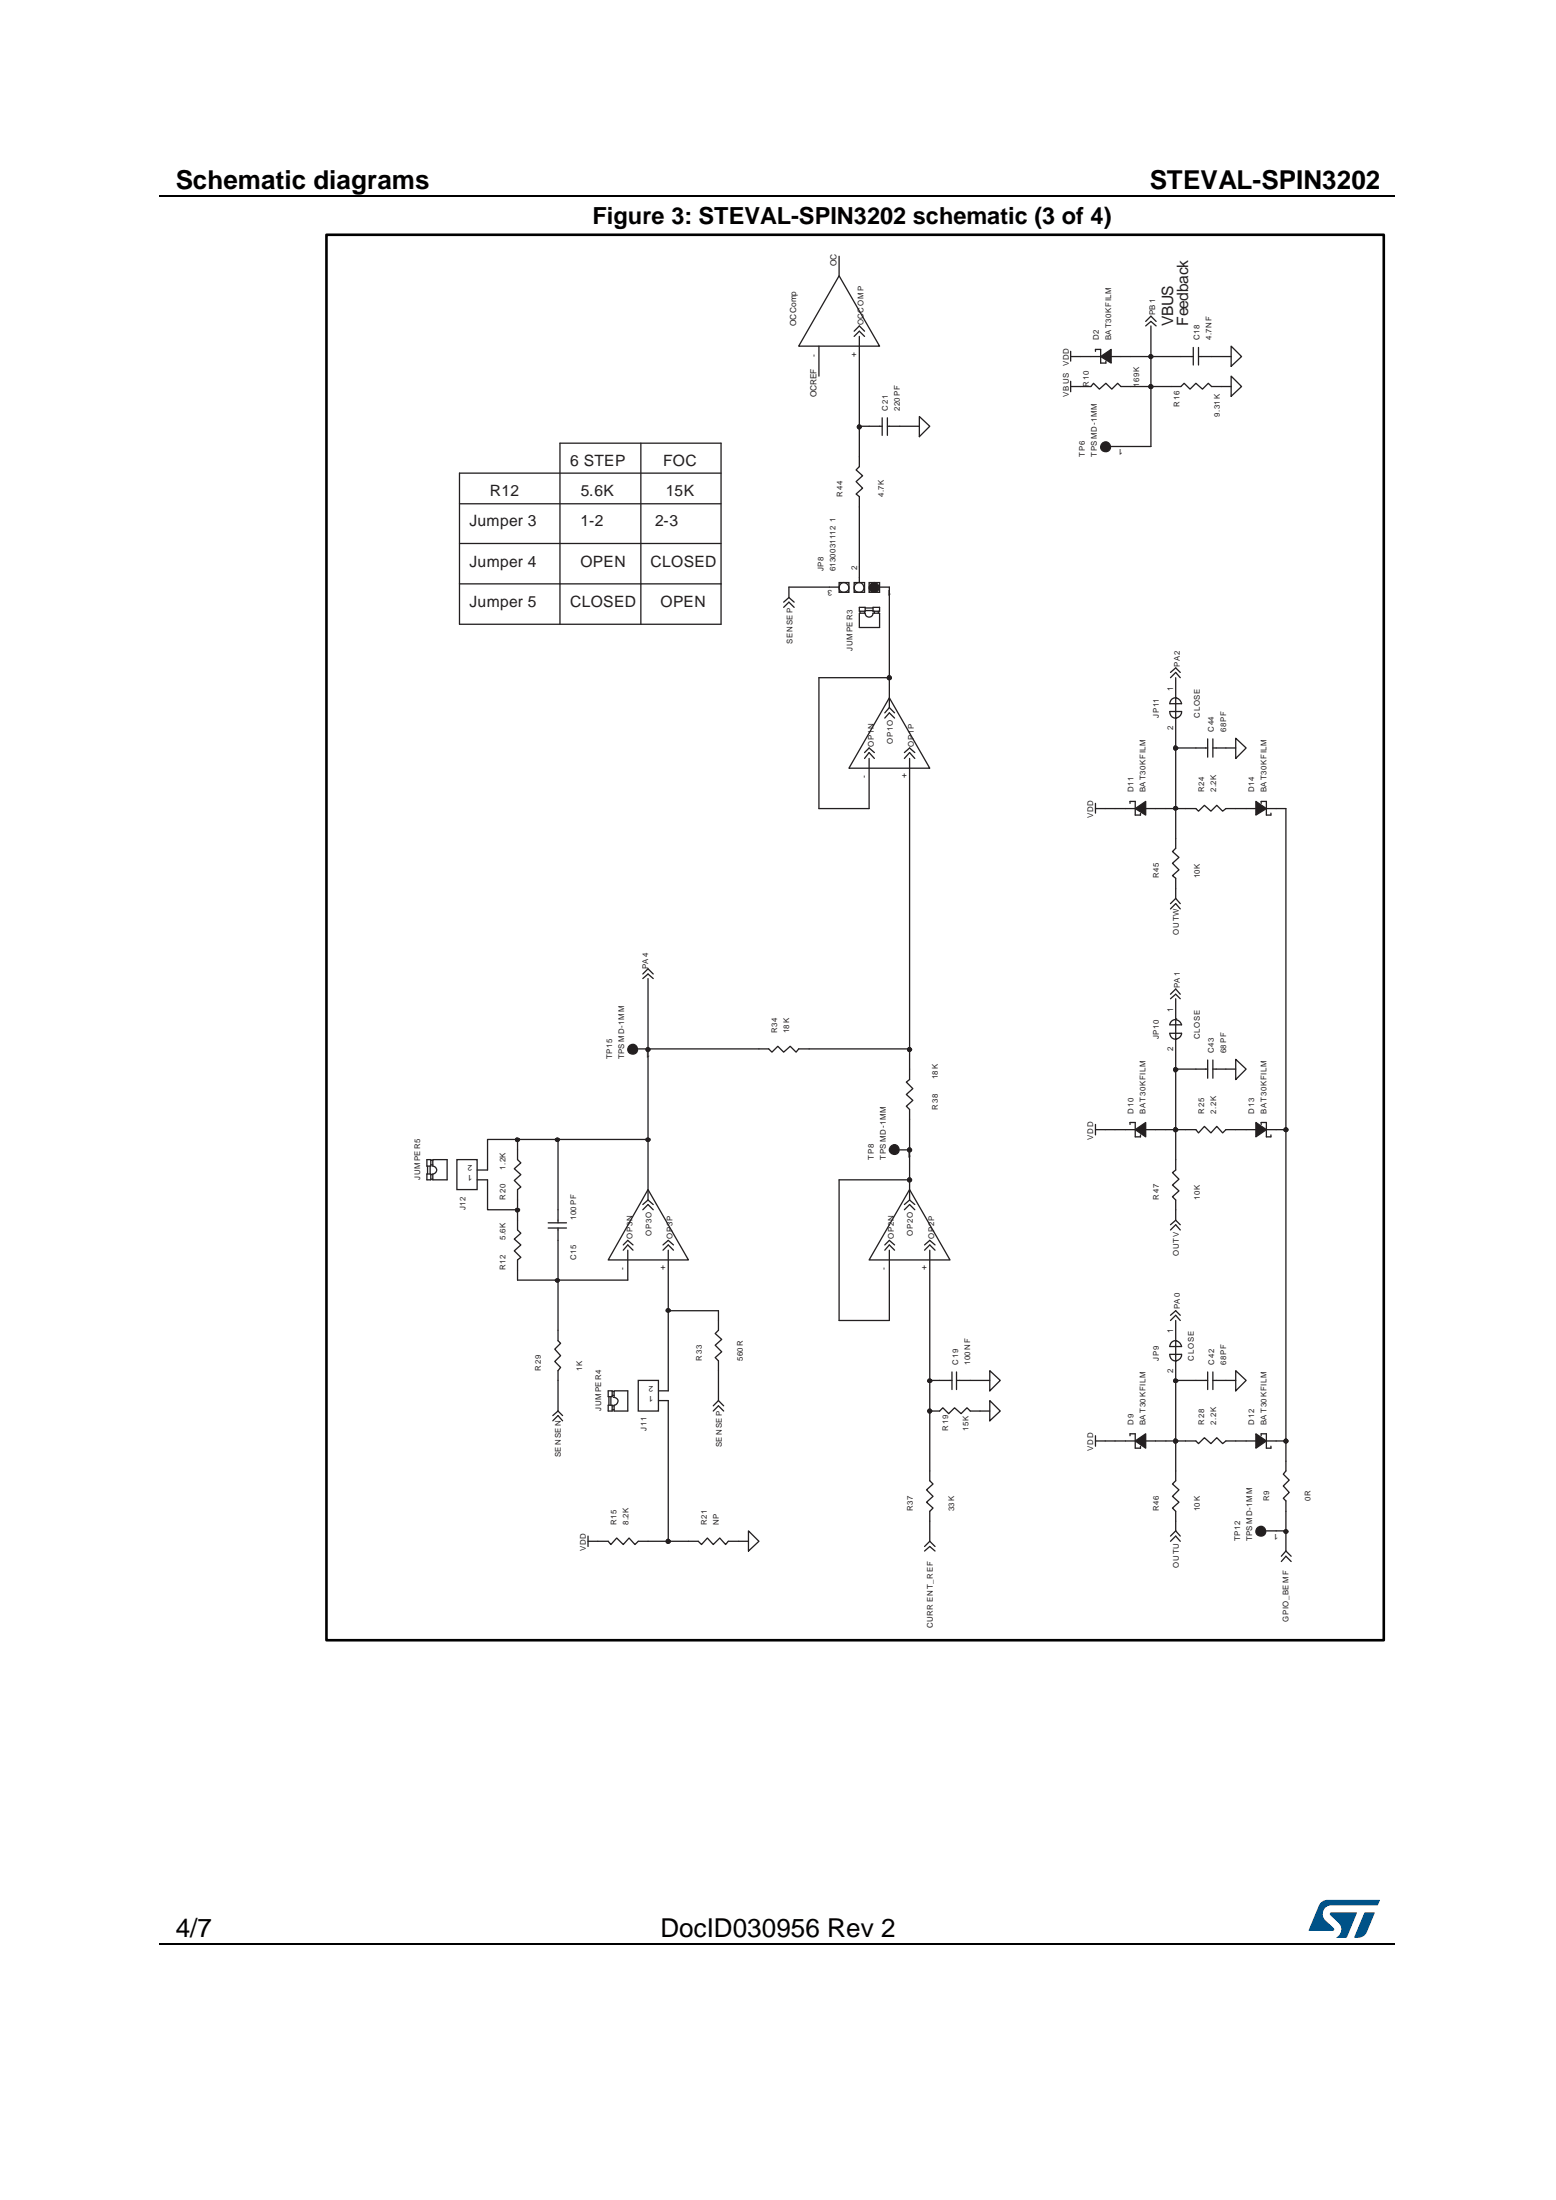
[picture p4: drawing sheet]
<svg xmlns="http://www.w3.org/2000/svg" width="210mm" height="297mm" viewBox="0 0 210 297" stroke-linecap="round" stroke-linejoin="round" font-family="sans-serif">
<path d="M21.5 26.5h166.7M21.5 262.4h166.7" fill="none" stroke="#000" stroke-width=".17"/>
<g fill="#000">
<path d="M104.8 26.4h.2v.1h-.2z" fill-rule="evenodd"/>
<path d="M61.6 262.3h.1v.2h-.1z" fill-rule="evenodd"/>
<path d="M148 262.3h.1v.2h-.1z" fill-rule="evenodd"/>
</g>
<g fill="#005288">
<path d="M178.2 256.9a2.27 2.27 0 0 1 1.9-.4l6.1 .1-.3 .6h-6.1a1.18 1.18 0 0 0-1.2 .8 1.18 1.18 0 0 0 .4 1.3l1 1 .1 .2-.1 .1-3.3 .1z"/>
<path d="M184.2 258.2h1.3v.1l-1 2.5a1.32 1.32 0 0 1-1.7 .7z"/>
<path d="M179.6 258.2h3.5l.1 .1-1.5 3.3h-1.4a1.27 1.27 0 0 0 .2-2.1l-.9-.9-.1-.2z"/>
</g>
<g fill="none" stroke="#231f20" stroke-width=".18">
<path d="M113.3 37.2l5.4 9.5h-10.9zM113.3 34.6v2.6M86.5 59.8v24.5M110.5 46.7v4.1M115.3 44.7l.7-.7 .7 .7M115.3 45.4l.7-.7 .7 .7M124.1 56.2l1.4 1.3-1.4 1.5zM144.5 52.2h1.3M144.5 47.4v1.4M144.5 51.5v1.4M144.5 48.1h1.3M154.6 43.4l.7-.7 .7 .7"/>
<path d="M154.6 44l.7-.6 .7 .6M166.2 50.8l1.4 1.4-1.4 1.3zM166.2 46.7l1.4 1.4-1.4 1.4zM62 68h35.3M62 73.4h35.3M62 78.8h35.3M97.3 63.9h-35.3v20.4h35.3v-24.5h-21.7v24.5M105.8 81.3l.7-.6 .7 .6M105.8 82l.7-.7 .7 .7M119.4 96.2l.6-.7 .7 .7M119.4 96.9l.6-.7 .7 .7M120 94.2l5.5 9.5h-10.9z"/>
<path d="M158 90.8l.7-.6 .6 .6M158 91.5l.7-.7 .6 .7M158.7 94.2v2.7M166.8 99.7l1.4 1.3-1.4 1.4zM116.7 101.6l.6-.6 .7 .6M116.7 102.4l.6-.8 .7 .8M122.1 101.6l.7-.6 .7 .6M122.1 102.4l.7-.8 .7 .8M147.9 108.5v1.3M147.9 109.2h1.3M86.8 131.5l.7-.7 .7 .7M86.8 132.1l.7-.6 .7 .6"/>
<path d="M158 134.2l.7-.7 .6 .7M158 134.8l.7-.6 .6 .6M158 122l.7-.7 .6 .7M158 122.7l.7-.7 .6 .7M158.7 137.6v2.7M147.9 151.8v1.4M147.9 152.5h1.3M166.8 143l1.4 1.3-1.4 1.4zM84.1 168.1l.6-.6 .7 .6M84.1 168.8l.6-.7 .7 .7M86.8 162.6l.7-.6 .7 .6M86.8 163.3l.7-.7 .7 .7"/>
<path d="M87.5 160.6l5.4 9.5h-10.8zM89.5 168.1l.7-.6 .7 .6M89.5 168.8l.7-.7 .7 .7M119.4 168.1l.6-.6 .7 .6M119.4 168.8l.6-.7 .7 .7M122.1 162.6l.7-.6 .7 .6M122.1 163.3l.7-.7 .7 .7M122.8 160.6l5.4 9.5h-10.9zM124.8 168.1l.7-.6 .7 .6M124.8 168.8l.7-.7 .7 .7M158 177.6l.7-.6 .6 .6M158 178.3l.7-.7 .6 .7"/>
<path d="M158 165.3l.7-.6 .6 .6M158 166.1l.7-.8 .6 .8M74.6 191.1l.7-.6 .6 .6M74.6 191.8l.7-.7 .6 .7M96.3 189.8l.7-.7 .7 .7M96.3 190.5l.7-.7 .7 .7M133.6 189.1l1.4 1.4-1.4 1.3zM133.6 185l1.4 1.4-1.4 1.4zM147.9 194.5h1.3M147.9 193.8v1.4M158.7 181v2.7M166.8 185l1.4 1.4-1.4 1.4z"/>
<path d="M79.4 208.1h1.3M79.4 207.4v1.4M101 206.7l1.4 1.4-1.4 1.3zM124.8 208.8l.7-.7 .7 .7M124.8 209.4l.7-.6 .7 .6M158 207.4l.7-.7 .6 .7M158 208.1l.7-.7 .6 .7M172.9 210.1l.7-.7 .7 .7M172.9 210.8l.7-.7 .7 .7"/>
</g>
<circle cx="170.2" cy="206.7" r=".67" fill="#231f20"/>
<g fill="none" stroke="#231f20" stroke-width=".18">
<path d="M147.2 48.1h1.4M147.9 47.2h.7v1.8h.7M150 48.1h1.3M170.9 206.7h1.3"/>
<circle cx="170.2" cy="206.7" r=".67"/>
</g>
<path d="M148.6 48.1l1.4-.9v1.8z" fill-rule="evenodd" fill="#231f20"/>
<g fill="none" stroke="#231f20" stroke-width=".18">
<path d="M145.8 48.1h1.4M147.9 47.2v.2M148.6 48.1l1.4-.9v1.8zM149.3 48.8v.2M151.3 48.1h1.3M160 109.2h1.4l.4 .3 .8-.8 .8 .8 .8-.8 .8 .8 .5-.3h1.3M61.7 156.6h2.7v4h-2.7zM64.4 159.3h1.4M64.4 158h1.4M69.9 155.2v1.4l.4 .4-.9 .8 .9 .8-.9 .8 .9 .8-.4 .4v1.4M160 152.5h1.4l.4 .4 .8-.8 .8 .8 .8-.8 .8 .8 .5-.4h1.3M161.4 144.3h1.6"/>
<path d="M163 143.1v2.5M163.7 144.3h1.8M163.7 143.1v2.5M160 194.5h1.4l.4 .4 .8-.8 .8 .8 .8-.8 .8 .8 .5-.4h1.3M80.7 208.1h1.4l.4 .4 .7-.9 .9 .9 .8-.9 .8 .9 .4-.4h1.4"/>
</g>
<circle cx="120.7" cy="155.2" r=".67" fill="#231f20"/>
<g fill="none" stroke="#231f20" stroke-width=".18">
<path d="M121.4 155.2h1.4"/>
<circle cx="120.7" cy="155.2" r=".67"/>
</g>
<circle cx="118" cy="79.3" r=".67" fill="#231f20"/>
<g fill="none" stroke="#231f20" stroke-width=".18">
<path d="M111.9 79.3h1.4M113.3 78.6h1.3v1.4h-1.3zM115.3 78.6h1.4v1.4h-1.4zM116 76.5v2.1M117.3 78.6h1.4v1.4h-1.4zM118.7 79.3h1.3M125.5 190.5h1.3l.5-.4 .7 .8 .8-.8 .9 .8 .8-.8 .5 .4h1.3M151.9 194.5h1.3M152.5 193.6h.7v1.9h.7M154.6 194.5h1.4"/>
<circle cx="113.9" cy="79.3" r=".66"/>
<circle cx="115.9" cy="79.3" r=".67"/>
<circle cx="118" cy="79.3" r=".67"/>
</g>
<path d="M153.2 194.5l1.4-.9v1.9z" fill-rule="evenodd" fill="#231f20"/>
<path d="M151.9 109.2h1.3M152.5 108.2h.7v1.8h.7M154.6 109.2h1.4M150.5 194.5h1.4M152.5 193.6v.2M153.2 194.5l1.4-.9v1.9zM153.9 195.2v.3M156 194.5h1.4" fill="none" stroke="#231f20" stroke-width=".18"/>
<path d="M153.2 109.2l1.4-1v1.8z" fill-rule="evenodd" fill="#231f20"/>
<g fill="none" stroke="#231f20" stroke-width=".18">
<path d="M116 82.8h.8a.53 .53 0 0 0 .5 .5 .53 .53 0 0 0 .5-.5h.9v1.9h-2.7zM116 82h.8v.5h-.8zM116.1 82.5v.3M116.7 82.5v.3M116.8 82.1h1M116.8 82.4h1M117.8 82h.9v.5h-.9zM118 82.5v.3M118.5 82.5v.3M157.9 96.1h1.6a.8 .8 0 0 1-.8 .8 .8 .8 0 0 1-.8-.8zM158.1 94.4a.82 .82 0 0 1 .9-.1 .82 .82 0 0 1 .5 .7h-1.6zM158.7 94.2h.1"/>
<path d="M158.7 96.9h.1M163 99.8v2.4M163.7 99.8v2.4M150.5 109.2h1.4M152.5 108.2v.3M153.2 109.2l1.4-1v1.8zM153.9 109.8v.2M156 109.2h1.4M161.4 101h1.6M163.7 101h1.8M57.6 158.5h.5v.8h-.5zM57.6 156.6h.5v.8h-.5z"/>
<path d="M57.7 157.4v1.1M58.1 157.4v1.1M58.1 159.2h.3M58.1 156.6h.3M58.1 158.6h.3M58.1 157.3h.3M58.4 156.6h1.9v2.7h-1.9v-.8a.53 .53 0 0 0 .5-.5 .53 .53 0 0 0-.5-.6zM151.9 152.5h1.3M152.5 151.5h.7v2h.7M154.6 152.5h1.4"/>
</g>
<path d="M153.2 152.5l1.4-1v2z" fill-rule="evenodd" fill="#231f20"/>
<path d="M150.5 152.5h1.4M152.5 151.5v.3M153.2 152.5l1.4-1v2zM153.9 153.2v.3M156 152.5h1.4" fill="none" stroke="#231f20" stroke-width=".18"/>
<circle cx="85.4" cy="141.7" r=".67" fill="#231f20"/>
<g fill="none" stroke="#231f20" stroke-width=".18">
<path d="M117.3 57.5h1.8M119.1 56.4v2.4M119.8 57.5h1.6M119.8 56.4v2.4M158.1 52.2h1.3l.4-.5 .8 .8 .8-.8 .9 .8 .8-.8 .4 .5h1.3M168.2 109.2h1.3M170.2 108.2h.7v1.8h.6M170.9 109.2h1.3M86.1 141.6h1.4M86.1 186.4h2.8v4.1h-2.8zM88.9 189.1h1.3M88.9 187.8h1.3"/>
<circle cx="85.4" cy="141.7" r=".67"/>
</g>
<path d="M169.5 108.2l1.4 1-1.4 .8z" fill-rule="evenodd" fill="#231f20"/>
<g fill="none" stroke="#231f20" stroke-width=".18">
<path d="M166.8 109.2h1.4M169.5 108.2l1.4 1-1.4 .8zM170.2 108.2v.3M171.5 109.8v.2M172.2 109.2h1.4M82.1 189.7h.5v.8h-.5zM82.1 187.8h.5v.8h-.5zM82.2 188.6v1.1M82.5 188.6v1.1M82.6 190.3h.3M82.6 187.9h.3M82.6 189.8h.3"/>
<path d="M82.6 188.4h.3M82.9 188.6v-.8h1.8v2.7h-1.8v-.8a.56 .56 0 0 0 .4-.8l-.5-.3"/>
</g>
<circle cx="149.2" cy="60.3" r=".68" fill="#231f20"/>
<g fill="none" stroke="#231f20" stroke-width=".18">
<path d="M150 60.3h1.3M168.2 152.5h1.3M170.2 151.5h.7v2h.6M170.9 152.5h1.3M75.3 179.6v1.4l.4 .4-.8 .7 .8 .9-.8 .8 .8 .8-.4 .4v1.4M157.9 182.8h1.6a.8 .8 0 0 1-.8 .9 .8 .8 0 0 1-.8-.9zM158.1 181.2a.82 .82 0 0 1 .9-.1 .82 .82 0 0 1 .5 .7h-1.6zM158.7 181h.1M158.7 183.7h.1"/>
<circle cx="149.2" cy="60.3" r=".68"/>
</g>
<path d="M169.5 151.5l1.4 1-1.4 1z" fill-rule="evenodd" fill="#231f20"/>
<g fill="none" stroke="#231f20" stroke-width=".18">
<path d="M159.4 48.1h1.7M161.1 46.9v2.4M161.8 48.1h1.7M161.8 46.9v2.4M116 61.7v1.3l-.5 .4 .9 .8-.9 .8 .9 .9-.9 .8 .5 .3v1.4M102.4 141.6h1.4l.4 .4 .8-.7 .8 .7 .9-.7 .7 .7 .4-.4h1.4M166.8 152.5h1.4M169.5 151.5l1.4 1-1.4 1zM170.2 151.5v.3M171.5 153.2v.3M172.2 152.5h1.4M168.2 194.5h1.3"/>
<path d="M170.2 193.6h.7v1.9h.6M170.9 194.5h1.3M173.6 197.3v1.3l-.4 .4 .8 .8-.8 .8 .8 .9-.8 .8 .4 .3v1.4M92.9 208.1h1.3l.5 .4 .8-.9 .8 .9 .8-.9 .8 .9 .4-.4h1.4"/>
</g>
<path d="M169.5 193.6l1.4 .9-1.4 1z" fill-rule="evenodd" fill="#231f20"/>
<g fill="none" stroke="#231f20" stroke-width=".18">
<path d="M116 57.5v4.2M145.8 52.2h1.4l.4-.5 .8 .8 .9-.8 .8 .8 .8-.8 .4 .5h1.3M158.7 113.2v1.3l-.5 .5 .9 .8-.9 .7 .9 .9-.9 .8 .5 .4v1.4M157.9 139.5h1.6a.79 .79 0 0 1-.8 .8 .79 .79 0 0 1-.8-.8zM158.1 137.9a.84 .84 0 0 1 1.4 .5h-1.6zM158.7 137.6h.1M122.8 144.3v1.4l-.5 .4 .9 .9-.9 .8 .9 .8-.9 .7 .5 .5v1.3M122.8 159.3v2.7M158.7 156.6v1.4l-.5 .3 .9 .9-.9 .8 .9 .8-.9 .8 .5 .4v1.3M158.7 140.3h.1M69.9 164.7v1.4l.4 .4-.9 .8 .9 .8-.9 .8 .9 .8-.4 .4v1.4M74 165.1h2.5"/>
<path d="M74 165.8h2.5M75.3 163.3v1.8M75.3 165.8v1.7M97 178.3v1.3l-.5 .4 .9 .8-.9 .8 .9 .9-.9 .8 .5 .4v1.3M125.5 198.6v1.3l.4 .4-.8 .8 .8 .9-.8 .8 .8 .8-.4 .4v1.4M126.8 186.4h1.7M128.5 185.2v2.4M129.1 186.4h1.9M129.1 185.2v2.4M158.7 198.6v1.3l-.5 .4 .9 .8-.9 .9 .9 .8-.9 .8 .5 .4v1.4M161.4 186.4h1.6M163 185.2v2.4"/>
<path d="M163.7 186.4h1.8M163.7 185.2v2.4M166.8 194.5h1.4M169.5 193.6l1.4 .9-1.4 1zM170.2 193.6v.2M171.5 195.2v.3M172.2 194.5h1.4"/>
</g>
<circle cx="116" cy="57.6" r=".26" fill="#231f20"/>
<g fill="none" stroke="#231f20" stroke-width=".18">
<path d="M122.8 155.2v4.1"/>
<circle cx="116" cy="57.6" r=".26"/>
</g>
<circle cx="122.8" cy="155.2" r=".26" fill="#231f20"/>
<g fill="none" stroke="#231f20" stroke-width=".18">
<path d="M155.3 48.1h4.1M155.3 52.2v8.1M163.5 48.1h2.7"/>
<circle cx="122.8" cy="155.2" r=".26"/>
</g>
<circle cx="155.3" cy="52.2" r=".26" fill="#231f20"/>
<g fill="none" stroke="#231f20" stroke-width=".18">
<path d="M152.6 52.2h5.5M152.6 48.1h2.7v4.1M164.8 52.2h1.4M151.3 60.3h4"/>
<circle cx="155.3" cy="52.2" r=".26"/>
</g>
<circle cx="155.3" cy="48.1" r=".26" fill="#231f20"/>
<g fill="none" stroke="#231f20" stroke-width=".18">
<path d="M116 45.4v12.1h1.3M121.4 57.5h2.7M155.3 44v4.1M87.5 141.6v12.2h-12.2M75.3 172.8v6.8M97 185v4.1M125.5 186.4v4.1M131 186.4h2.6M132.3 190.5h1.3"/>
<circle cx="155.3" cy="48.1" r=".26"/>
</g>
<path d="M87.3 153.7h.2l.2 .1a.27 .27 0 0 1-.2 .3 .27 .27 0 0 1-.3-.1z" fill-rule="evenodd" fill="#231f20"/>
<path d="M87.3 153.7h.2l.2 .1a.27 .27 0 0 1-.2 .3 .27 .27 0 0 1-.3-.1z" fill="none" stroke="#231f20" stroke-width=".18"/>
<circle cx="75.2" cy="153.9" r=".22" fill="#231f20"/>
<g fill="none" stroke="#231f20" stroke-width=".18">
<path d="M75.3 153.8v9.5M122.8 159.3h-9.5v19M75.3 167.5v5.3M75.3 186.4v4.1M87.5 208.1h2.7"/>
<circle cx="75.2" cy="153.9" r=".22"/>
</g>
<circle cx="122.8" cy="159.3" r=".26" fill="#231f20"/>
<g fill="none" stroke="#231f20" stroke-width=".18">
<path d="M110.5 91.5v17.7h6.8M158.7 101v8.2M173.6 109.2v43.3M122.8 141.6v2.7M158.7 144.3v8.2M120 168.8v9.5h-6.7M158.7 186.4v8.1"/>
<circle cx="122.8" cy="159.3" r=".26"/>
</g>
<circle cx="173.6" cy="152.5" r=".26" fill="#231f20"/>
<g fill="none" stroke="#231f20" stroke-width=".18">
<path d="M173.6 152.5v42"/>
<circle cx="173.6" cy="152.5" r=".26"/>
</g>
<circle cx="173.6" cy="194.5" r=".26" fill="#231f20"/>
<g fill="none" stroke="#231f20" stroke-width=".18">
<path d="M158.7 194.5v4.1"/>
<circle cx="173.6" cy="194.5" r=".26"/>
</g>
<circle cx="158.7" cy="194.5" r=".28" fill="#231f20"/>
<g fill="none" stroke="#231f20" stroke-width=".18">
<path d="M157.4 152.5h2.6M158.7 152.5v4.1M149.2 194.5h1.3M157.4 194.5h2.6"/>
<circle cx="158.7" cy="194.5" r=".28"/>
</g>
<circle cx="158.7" cy="152.5" r=".27" fill="#231f20"/>
<g fill="none" stroke="#231f20" stroke-width=".18">
<path d="M157.4 109.2h1.3M149.2 152.5h1.3"/>
<circle cx="158.7" cy="152.5" r=".27"/>
</g>
<path d="M158.5 109a.3 .3 0 0 1 .5 .2l-.4 .1-.2-.1z" fill-rule="evenodd" fill="#231f20"/>
<g fill="none" stroke="#231f20" stroke-width=".18">
<path d="M149.2 109.2h1.3M158.5 109a.3 .3 0 0 1 .5 .2l-.4 .1-.2-.1zM158.7 120v1.3M158.7 101h2.7M160 109.2h-1.3v4M165.5 101h1.3M158.7 144.3h2.7M165.5 144.3h1.3M125.5 168.8v17.6M158.7 163.3v1.4M158.7 186.4h2.7M165.5 186.4h1.3"/>
<path d="M158.7 205.4v1.3"/>
</g>
<path d="M125.3 186.2a.29 .29 0 0 1 .5 .3l-.3 .1h-.2l-.1-.1z" fill-rule="evenodd" fill="#231f20"/>
<path d="M122.8 151.1v4.1M125.3 186.2a.29 .29 0 0 1 .5 .3l-.3 .1h-.2l-.1-.1zM125.5 190.5v8.1M125.5 186.4h1.3M125.5 205.4v2.7" fill="none" stroke="#231f20" stroke-width=".18"/>
<circle cx="125.5" cy="190.5" r=".26" fill="#231f20"/>
<g fill="none" stroke="#231f20" stroke-width=".18">
<path d="M110.5 91.5h9.5v4M117.3 102.4v6.8M87.5 153.8v8.2M84.7 168.8v4"/>
<circle cx="125.5" cy="190.5" r=".26"/>
</g>
<circle cx="120" cy="91.5" r=".26" fill="#231f20"/>
<g fill="none" stroke="#231f20" stroke-width=".18">
<path d="M173.6 206.7v2.7"/>
<circle cx="120" cy="91.5" r=".26"/>
</g>
<circle cx="173.5" cy="206.8" r=".25" fill="#231f20"/>
<g fill="none" stroke="#231f20" stroke-width=".18">
<path d="M122.8 102.4v39.2M87.5 132.1v9.5M173.6 194.5v2.8M99.7 208.1h1.3M173.6 204v2.7h-1.4"/>
<circle cx="173.5" cy="206.8" r=".25"/>
</g>
<circle cx="122.8" cy="141.7" r=".26" fill="#231f20"/>
<g fill="none" stroke="#231f20" stroke-width=".18">
<path d="M111.9 79.3h-5.4v1.4M116 68.4v8.1M120 79.3v12.2M90.2 177v10.8M90.2 189.1v19h2.7"/>
<circle cx="122.8" cy="141.7" r=".26"/>
</g>
<circle cx="90.2" cy="208.1" r=".26" fill="#231f20"/>
<g fill="none" stroke="#231f20" stroke-width=".18">
<path d="M158.7 183.7v2.7"/>
<circle cx="90.2" cy="208.1" r=".26"/>
</g>
<path d="M158.5 186.3a.3 .3 0 0 1 .5 .2l-.4 .1-.2-.1z" fill-rule="evenodd" fill="#231f20"/>
<path d="M158.7 140.3v4M158.7 178.3v2.7M158.5 186.3a.3 .3 0 0 1 .5 .2l-.4 .1-.2-.1z" fill="none" stroke="#231f20" stroke-width=".18"/>
<circle cx="158.7" cy="144.4" r=".26" fill="#231f20"/>
<g fill="none" stroke="#231f20" stroke-width=".18">
<path d="M158.7 96.9v4.1M158.7 134.8v2.8"/>
<circle cx="158.7" cy="144.4" r=".26"/>
</g>
<circle cx="158.7" cy="101" r=".27" fill="#231f20"/>
<g fill="none" stroke="#231f20" stroke-width=".18">
<path d="M158.7 91.5v2.7M90.2 168.8v8.2h6.8v1.3"/>
<circle cx="158.7" cy="101" r=".27"/>
</g>
<path d="M90 176.8a.28 .28 0 0 1 .3-.1 .28 .28 0 0 1 .2 .3l-.3 .1h-.2z" fill-rule="evenodd" fill="#231f20"/>
<path d="M75.3 172.8h9.4M90 176.8a.28 .28 0 0 1 .3-.1 .28 .28 0 0 1 .2 .3l-.3 .1h-.2z" fill="none" stroke="#231f20" stroke-width=".18"/>
<circle cx="75.2" cy="172.9" r=".22" fill="#231f20"/>
<g fill="none" stroke="#231f20" stroke-width=".18">
<path d="M87.5 141.6h14.9M109.2 141.6h13.6M69.9 171.5v1.3h5.4"/>
<circle cx="75.2" cy="172.9" r=".22"/>
</g>
<circle cx="87.5" cy="141.7" r=".26" fill="#231f20"/>
<g fill="none" stroke="#231f20" stroke-width=".18">
<path d="M69.9 153.8v1.4M69.9 163.3v1.4"/>
<circle cx="87.5" cy="141.7" r=".26"/>
</g>
<path d="M69.6 153.7h.3l.2 .1a.3 .3 0 0 1-.5 .2z" fill-rule="evenodd" fill="#231f20"/>
<path d="M65.8 159.3v4h4.1v-1.3M69.6 153.7h.3l.2 .1a.3 .3 0 0 1-.5 .2zM69.9 153.8h5.4" fill="none" stroke="#231f20" stroke-width=".18"/>
<path d="M69.6 163.2h.3l.2 .1a.3 .3 0 0 1-.5 .2z" fill-rule="evenodd" fill="#231f20"/>
<path d="M69.9 153.8h-4.1v4.2M69.6 163.2h.3l.2 .1a.3 .3 0 0 1-.5 .2z" fill="none" stroke="#231f20" stroke-width=".18"/>
<circle cx="116" cy="57.6" r=".26" fill="#231f20"/>
<circle cx="116" cy="57.6" r=".26" fill="none" stroke="#231f20" stroke-width=".18"/>
<circle cx="122.8" cy="155.2" r=".26" fill="#231f20"/>
<circle cx="122.8" cy="155.2" r=".26" fill="none" stroke="#231f20" stroke-width=".18"/>
<circle cx="155.3" cy="52.2" r=".26" fill="#231f20"/>
<circle cx="155.3" cy="52.2" r=".26" fill="none" stroke="#231f20" stroke-width=".18"/>
<circle cx="155.3" cy="48.1" r=".26" fill="#231f20"/>
<circle cx="155.3" cy="48.1" r=".26" fill="none" stroke="#231f20" stroke-width=".18"/>
<path d="M87.3 153.7h.2l.2 .1a.27 .27 0 0 1-.2 .3 .27 .27 0 0 1-.3-.1z" fill-rule="evenodd" fill="#231f20"/>
<path d="M87.3 153.7h.2l.2 .1a.27 .27 0 0 1-.2 .3 .27 .27 0 0 1-.3-.1z" fill="none" stroke="#231f20" stroke-width=".18"/>
<circle cx="75.2" cy="153.9" r=".22" fill="#231f20"/>
<circle cx="75.2" cy="153.9" r=".22" fill="none" stroke="#231f20" stroke-width=".18"/>
<circle cx="122.8" cy="159.3" r=".26" fill="#231f20"/>
<circle cx="122.8" cy="159.3" r=".26" fill="none" stroke="#231f20" stroke-width=".18"/>
<circle cx="173.6" cy="152.5" r=".26" fill="#231f20"/>
<circle cx="173.6" cy="152.5" r=".26" fill="none" stroke="#231f20" stroke-width=".18"/>
<circle cx="173.6" cy="194.5" r=".26" fill="#231f20"/>
<circle cx="173.6" cy="194.5" r=".26" fill="none" stroke="#231f20" stroke-width=".18"/>
<circle cx="158.7" cy="194.5" r=".28" fill="#231f20"/>
<circle cx="158.7" cy="194.5" r=".28" fill="none" stroke="#231f20" stroke-width=".18"/>
<circle cx="158.7" cy="152.5" r=".27" fill="#231f20"/>
<circle cx="158.7" cy="152.5" r=".27" fill="none" stroke="#231f20" stroke-width=".18"/>
<path d="M158.5 109a.3 .3 0 0 1 .5 .2l-.4 .1-.2-.1z" fill-rule="evenodd" fill="#231f20"/>
<path d="M158.5 109a.3 .3 0 0 1 .5 .2l-.4 .1-.2-.1z" fill="none" stroke="#231f20" stroke-width=".18"/>
<path d="M125.3 186.2a.29 .29 0 0 1 .5 .3l-.3 .1h-.2l-.1-.1z" fill-rule="evenodd" fill="#231f20"/>
<path d="M125.3 186.2a.29 .29 0 0 1 .5 .3l-.3 .1h-.2l-.1-.1z" fill="none" stroke="#231f20" stroke-width=".18"/>
<circle cx="125.5" cy="190.5" r=".26" fill="#231f20"/>
<circle cx="125.5" cy="190.5" r=".26" fill="none" stroke="#231f20" stroke-width=".18"/>
<circle cx="120" cy="91.5" r=".26" fill="#231f20"/>
<circle cx="120" cy="91.5" r=".26" fill="none" stroke="#231f20" stroke-width=".18"/>
<circle cx="173.5" cy="206.8" r=".25" fill="#231f20"/>
<circle cx="173.5" cy="206.8" r=".25" fill="none" stroke="#231f20" stroke-width=".18"/>
<circle cx="122.8" cy="141.7" r=".26" fill="#231f20"/>
<circle cx="122.8" cy="141.7" r=".26" fill="none" stroke="#231f20" stroke-width=".18"/>
<circle cx="90.2" cy="208.1" r=".26" fill="#231f20"/>
<circle cx="90.2" cy="208.1" r=".26" fill="none" stroke="#231f20" stroke-width=".18"/>
<path d="M158.5 186.3a.3 .3 0 0 1 .5 .2l-.4 .1-.2-.1z" fill-rule="evenodd" fill="#231f20"/>
<path d="M158.5 186.3a.3 .3 0 0 1 .5 .2l-.4 .1-.2-.1z" fill="none" stroke="#231f20" stroke-width=".18"/>
<circle cx="158.7" cy="144.4" r=".26" fill="#231f20"/>
<circle cx="158.7" cy="144.4" r=".26" fill="none" stroke="#231f20" stroke-width=".18"/>
<circle cx="158.7" cy="101" r=".27" fill="#231f20"/>
<circle cx="158.7" cy="101" r=".27" fill="none" stroke="#231f20" stroke-width=".18"/>
<path d="M90 176.8a.28 .28 0 0 1 .3-.1 .28 .28 0 0 1 .2 .3l-.3 .1h-.2z" fill-rule="evenodd" fill="#231f20"/>
<path d="M90 176.8a.28 .28 0 0 1 .3-.1 .28 .28 0 0 1 .2 .3l-.3 .1h-.2z" fill="none" stroke="#231f20" stroke-width=".18"/>
<circle cx="75.2" cy="172.9" r=".22" fill="#231f20"/>
<circle cx="75.2" cy="172.9" r=".22" fill="none" stroke="#231f20" stroke-width=".18"/>
<circle cx="87.5" cy="141.7" r=".26" fill="#231f20"/>
<circle cx="87.5" cy="141.7" r=".26" fill="none" stroke="#231f20" stroke-width=".18"/>
<path d="M69.6 153.7h.3l.2 .1a.3 .3 0 0 1-.5 .2z" fill-rule="evenodd" fill="#231f20"/>
<path d="M69.6 153.7h.3l.2 .1a.3 .3 0 0 1-.5 .2z" fill="none" stroke="#231f20" stroke-width=".18"/>
<path d="M69.6 163.2h.3l.2 .1a.3 .3 0 0 1-.5 .2z" fill-rule="evenodd" fill="#231f20"/>
<path d="M69.6 163.2h.3l.2 .1a.3 .3 0 0 1-.5 .2z" fill="none" stroke="#231f20" stroke-width=".18"/>
<path d="M44.1 31.7h142.7v189.7h-142.7z" fill="none" stroke="#000" stroke-width=".35"/>
<g font-size="3.5">
<text x="23.7" y="25.5">Schematic diagrams</text>
<text x="155.2" y="25.5">STEVAL-SPIN3202</text>
<text x="23.7" y="261.5">4/7</text>
<text x="89.1" y="261.5">DocID030956 Rev 2</text>
</g>
<text font-size="3.2" x="80" y="30.2">Figure 3: STEVAL-SPIN3202 schematic (3 of 4)</text>
<g font-size="2.1" fill="#231f20">
<text x="158.3" y="44" transform="rotate(-90 158.3 44)">VBUS</text>
<text x="160.4" y="44" transform="rotate(-90 160.4 44)">Feedback</text>
<text x="77" y="62.9">6 STEP</text>
<text x="89.5" y="62.9">FOC</text>
<text x="63.4" y="71.1">Jumper 3</text>
<text x="66.1" y="67">R12</text>
<text x="78.3" y="71.1">1-2</text>
<text x="78.4" y="67">5.6K</text>
<text x="88.4" y="71.1">2-3</text>
<text x="89.9" y="67">15K</text>
<text x="63.4" y="76.5">Jumper 4</text>
<text x="78.3" y="76.5">OPEN</text>
<text x="87.8" y="76.5">CLOSED</text>
<text x="63.4" y="81.9">Jumper 5</text>
<text x="77" y="81.9">CLOSED</text>
<text x="89.2" y="81.9">OPEN</text>
</g>
<g font-size="1.1" fill="#231f20">
<text x="112.9" y="35.9" transform="rotate(-90 112.9 35.9)">OC</text>
<text x="107.5" y="44" transform="rotate(-90 107.5 44)">OC Comp</text>
<text x="116.6" y="43.9" transform="rotate(-90 116.6 43.9)">OCC OMP</text>
<text x="148.3" y="45.9" transform="rotate(-90 148.3 45.9)">D2</text>
<text x="150" y="45.9" transform="rotate(-90 150 45.9)">BA T30KFILM</text>
<text x="155.9" y="42.5" transform="rotate(-90 155.9 42.5)">PB 1</text>
<text x="161.9" y="45.9" transform="rotate(-90 161.9 45.9)">C18</text>
<text x="163.5" y="45.9" transform="rotate(-90 163.5 45.9)">4.7NF</text>
<text x="110.2" y="53.5" transform="rotate(-90 110.2 53.5)">OCREF</text>
<text x="110.2" y="48.1" transform="rotate(-90 110.2 48.1)">-</text>
<text x="115.6" y="48.1" transform="rotate(-90 115.6 48.1)">+</text>
<text x="144.3" y="53.5" transform="rotate(-90 144.3 53.5)">VB US</text>
<text x="144.3" y="49.5" transform="rotate(-90 144.3 49.5)">VDD</text>
<text x="147" y="52.2" transform="rotate(-90 147 52.2)">R10</text>
<text x="153.7" y="52.2" transform="rotate(-90 153.7 52.2)">169 K</text>
<text x="119.8" y="55.4" transform="rotate(-90 119.8 55.4)">C21</text>
<text x="121.4" y="55.4" transform="rotate(-90 121.4 55.4)">220 PF</text>
<text x="159.2" y="54.9" transform="rotate(-90 159.2 54.9)">R16</text>
<text x="164.6" y="56.2" transform="rotate(-90 164.6 56.2)">9.31K</text>
<text x="146.4" y="61.7" transform="rotate(-90 146.4 61.7)">TP6</text>
<text x="148.1" y="61.7" transform="rotate(-90 148.1 61.7)">TPS MD-1MM</text>
<text x="151.6" y="60.6" transform="rotate(-180 151.6 60.6)">1</text>
<text x="112.8" y="70.4" transform="rotate(-90 112.8 70.4)">1</text>
<text x="113.7" y="67.1" transform="rotate(-90 113.7 67.1)">R44</text>
<text x="119.3" y="67.1" transform="rotate(-90 119.3 67.1)">4.7K</text>
<text x="111.2" y="77.1" transform="rotate(-90 111.2 77.1)">JP8</text>
<text x="112.8" y="77.1" transform="rotate(-90 112.8 77.1)">6130031112</text>
<text x="115.7" y="77" transform="rotate(-90 115.7 77)">2</text>
<text x="112.3" y="79.6" transform="rotate(-180 112.3 79.6)">3</text>
<text x="120.3" y="79.6" transform="rotate(-180 120.3 79.6)">1</text>
<text x="106.9" y="86.9" transform="rotate(-90 106.9 86.9)">SE NSE P</text>
<text x="115.1" y="87.8" transform="rotate(-90 115.1 87.8)">JUMPE R3</text>
<text x="159.3" y="90" transform="rotate(-90 159.3 90)">PA 2</text>
<text x="158.3" y="93.2" transform="rotate(-90 158.3 93.2)">1</text>
<text x="117.9" y="100.8" transform="rotate(-90 117.9 100.8)">OP1N</text>
<text x="120.5" y="100.5" transform="rotate(-90 120.5 100.5)">OP1O</text>
<text x="123.3" y="100.8" transform="rotate(-90 123.3 100.8)">OP1P</text>
<text x="156.4" y="96.9" transform="rotate(-90 156.4 96.9)">JP11</text>
<text x="158.3" y="98.5" transform="rotate(-90 158.3 98.5)">2</text>
<text x="161.9" y="96.9" transform="rotate(-90 161.9 96.9)">CLOSE</text>
<text x="163.8" y="98.8" transform="rotate(-90 163.8 98.8)">C44</text>
<text x="165.5" y="98.8" transform="rotate(-90 165.5 98.8)">68PF</text>
<text x="117" y="105" transform="rotate(-90 117 105)">-</text>
<text x="122.4" y="105" transform="rotate(-90 122.4 105)">+</text>
<text x="153" y="106.9" transform="rotate(-90 153 106.9)">D11</text>
<text x="154.6" y="106.9" transform="rotate(-90 154.6 106.9)">BA T30KFILM</text>
<text x="162.5" y="106.9" transform="rotate(-90 162.5 106.9)">R24</text>
<text x="164.1" y="106.9" transform="rotate(-90 164.1 106.9)">2.2K</text>
<text x="169.3" y="106.9" transform="rotate(-90 169.3 106.9)">D14</text>
<text x="170.9" y="106.9" transform="rotate(-90 170.9 106.9)">BA T30KFILM</text>
<text x="147.6" y="110.5" transform="rotate(-90 147.6 110.5)">VDD</text>
<text x="156.4" y="118.6" transform="rotate(-90 156.4 118.6)">R45</text>
<text x="161.9" y="118.6" transform="rotate(-90 161.9 118.6)">10K</text>
<text x="87.5" y="130.8" transform="rotate(-90 87.5 130.8)">PA 4</text>
<text x="159.1" y="126.2" transform="rotate(-90 159.1 126.2)">OUTW</text>
<text x="158.3" y="136.6" transform="rotate(-90 158.3 136.6)">1</text>
<text x="159.3" y="133.4" transform="rotate(-90 159.3 133.4)">PA 1</text>
<text x="82.6" y="143" transform="rotate(-90 82.6 143)">TP15</text>
<text x="84.3" y="143" transform="rotate(-90 84.3 143)">TPS MD-1MM</text>
<text x="87.8" y="142" transform="rotate(-180 87.8 142)">1</text>
<text x="104.9" y="139.5" transform="rotate(-90 104.9 139.5)">R34</text>
<text x="106.5" y="139.5" transform="rotate(-90 106.5 139.5)">18K</text>
<text x="156.4" y="140.3" transform="rotate(-90 156.4 140.3)">JP10</text>
<text x="158.3" y="141.9" transform="rotate(-90 158.3 141.9)">2</text>
<text x="161.9" y="140.3" transform="rotate(-90 161.9 140.3)">CLOSE</text>
<text x="163.8" y="142.2" transform="rotate(-90 163.8 142.2)">C43</text>
<text x="165.5" y="142.2" transform="rotate(-90 165.5 142.2)">68PF</text>
<text x="126.6" y="149.8" transform="rotate(-90 126.6 149.8)">R38</text>
<text x="126.6" y="145.7" transform="rotate(-90 126.6 145.7)">18K</text>
<text x="123" y="155.5" transform="rotate(-180 123 155.5)">1</text>
<text x="147.6" y="153.9" transform="rotate(-90 147.6 153.9)">VDD</text>
<text x="153" y="150.3" transform="rotate(-90 153 150.3)">D10</text>
<text x="154.6" y="150.3" transform="rotate(-90 154.6 150.3)">BA T30KFILM</text>
<text x="162.5" y="150.3" transform="rotate(-90 162.5 150.3)">R25</text>
<text x="164.1" y="150.3" transform="rotate(-90 164.1 150.3)">2.2K</text>
<text x="169.3" y="150.3" transform="rotate(-90 169.3 150.3)">D13</text>
<text x="170.9" y="150.3" transform="rotate(-90 170.9 150.3)">BA T30KFILM</text>
<text x="56.7" y="159.3" transform="rotate(-90 56.7 159.3)">JUMPE R5</text>
<text x="63.7" y="158.7" transform="rotate(-180 63.7 158.7)">1</text>
<text x="63.7" y="157.3" transform="rotate(-180 63.7 157.3)">2</text>
<text x="68.2" y="162" transform="rotate(-90 68.2 162)">R20</text>
<text x="68.2" y="157.9" transform="rotate(-90 68.2 157.9)">1.2K</text>
<text x="117.9" y="156.6" transform="rotate(-90 117.9 156.6)">TP8</text>
<text x="119.6" y="156.6" transform="rotate(-90 119.6 156.6)">TPS MD-1MM</text>
<text x="156.4" y="162" transform="rotate(-90 156.4 162)">R47</text>
<text x="161.9" y="162" transform="rotate(-90 161.9 162)">10K</text>
<text x="62.8" y="163.4" transform="rotate(-90 62.8 163.4)">J12</text>
<text x="68.2" y="167.4" transform="rotate(-90 68.2 167.4)">5.6K</text>
<text x="77.7" y="164.7" transform="rotate(-90 77.7 164.7)">100 PF</text>
<text x="85.3" y="167.3" transform="rotate(-90 85.3 167.3)">OP3N</text>
<text x="87.9" y="166.9" transform="rotate(-90 87.9 166.9)">OP3O</text>
<text x="90.8" y="167.3" transform="rotate(-90 90.8 167.3)">OP3P</text>
<text x="120.6" y="167.3" transform="rotate(-90 120.6 167.3)">OP2N</text>
<text x="123.2" y="166.9" transform="rotate(-90 123.2 166.9)">OP2O</text>
<text x="126.1" y="167.3" transform="rotate(-90 126.1 167.3)">OP2P</text>
<text x="68.2" y="171.5" transform="rotate(-90 68.2 171.5)">R12</text>
<text x="77.7" y="170.1" transform="rotate(-90 77.7 170.1)">C15</text>
<text x="84.4" y="171.5" transform="rotate(-90 84.4 171.5)">-</text>
<text x="89.8" y="171.5" transform="rotate(-90 89.8 171.5)">+</text>
<text x="119.7" y="171.5" transform="rotate(-90 119.7 171.5)">-</text>
<text x="125.1" y="171.5" transform="rotate(-90 125.1 171.5)">+</text>
<text x="159.1" y="169.6" transform="rotate(-90 159.1 169.6)">OUTV</text>
<text x="159.3" y="176.8" transform="rotate(-90 159.3 176.8)">PA 0</text>
<text x="73" y="185" transform="rotate(-90 73 185)">R29</text>
<text x="78.6" y="185" transform="rotate(-90 78.6 185)">1K</text>
<text x="94.7" y="183.7" transform="rotate(-90 94.7 183.7)">R33</text>
<text x="100.3" y="183.7" transform="rotate(-90 100.3 183.7)">560 R</text>
<text x="129.3" y="184.2" transform="rotate(-90 129.3 184.2)">C19</text>
<text x="130.9" y="184.2" transform="rotate(-90 130.9 184.2)">100 NF</text>
<text x="156.4" y="183.7" transform="rotate(-90 156.4 183.7)">JP9</text>
<text x="158.3" y="180" transform="rotate(-90 158.3 180)">1</text>
<text x="158.3" y="185.3" transform="rotate(-90 158.3 185.3)">2</text>
<text x="161.1" y="183.7" transform="rotate(-90 161.1 183.7)">CLOSE</text>
<text x="163.9" y="184.2" transform="rotate(-90 163.9 184.2)">C42</text>
<text x="165.5" y="184.2" transform="rotate(-90 165.5 184.2)">68PF</text>
<text x="81.1" y="190.5" transform="rotate(-90 81.1 190.5)">JUMPE R4</text>
<text x="88.2" y="188.5" transform="rotate(-180 88.2 188.5)">1</text>
<text x="88.2" y="187.2" transform="rotate(-180 88.2 187.2)">2</text>
<text x="75.7" y="196.7" transform="rotate(-90 75.7 196.7)">SE NSE N</text>
<text x="87.3" y="193.2" transform="rotate(-90 87.3 193.2)">J11</text>
<text x="97.4" y="195.3" transform="rotate(-90 97.4 195.3)">SE NSE P</text>
<text x="128" y="193.2" transform="rotate(-90 128 193.2)">R19</text>
<text x="130.7" y="193.2" transform="rotate(-90 130.7 193.2)">15K</text>
<text x="147.6" y="195.9" transform="rotate(-90 147.6 195.9)">VDD</text>
<text x="153" y="192.3" transform="rotate(-90 153 192.3)">D9</text>
<text x="154.6" y="192.3" transform="rotate(-90 154.6 192.3)">BA T30KFILM</text>
<text x="162.5" y="192.3" transform="rotate(-90 162.5 192.3)">R28</text>
<text x="164.1" y="192.3" transform="rotate(-90 164.1 192.3)">2.2K</text>
<text x="169.3" y="192.3" transform="rotate(-90 169.3 192.3)">D12</text>
<text x="170.9" y="192.3" transform="rotate(-90 170.9 192.3)">BA T30KFILM</text>
<text x="171.3" y="202.7" transform="rotate(-90 171.3 202.7)">R9</text>
<text x="176.9" y="202.7" transform="rotate(-90 176.9 202.7)">0R</text>
<text x="79.1" y="209.4" transform="rotate(-90 79.1 209.4)">VDD</text>
<text x="83.2" y="205.9" transform="rotate(-90 83.2 205.9)">R15</text>
<text x="84.8" y="205.9" transform="rotate(-90 84.8 205.9)">8.2K</text>
<text x="95.4" y="205.9" transform="rotate(-90 95.4 205.9)">R21</text>
<text x="97" y="205.9" transform="rotate(-90 97 205.9)">NP</text>
<text x="123.2" y="204" transform="rotate(-90 123.2 204)">R37</text>
<text x="128.8" y="204" transform="rotate(-90 128.8 204)">33K</text>
<text x="156.4" y="204" transform="rotate(-90 156.4 204)">R46</text>
<text x="161.9" y="204" transform="rotate(-90 161.9 204)">10K</text>
<text x="167.4" y="208.1" transform="rotate(-90 167.4 208.1)">TP12</text>
<text x="169" y="208.1" transform="rotate(-90 169 208.1)">TPS MD-1MM</text>
<text x="172.5" y="207" transform="rotate(-180 172.5 207)">1</text>
<text x="159.1" y="211.6" transform="rotate(-90 159.1 211.6)">OUTU</text>
<text x="125.9" y="219.7" transform="rotate(-90 125.9 219.7)">CURR ENT_REF</text>
<text x="173.9" y="218.9" transform="rotate(-90 173.9 218.9)">GPIO_BE MF</text>
</g>
</svg>
